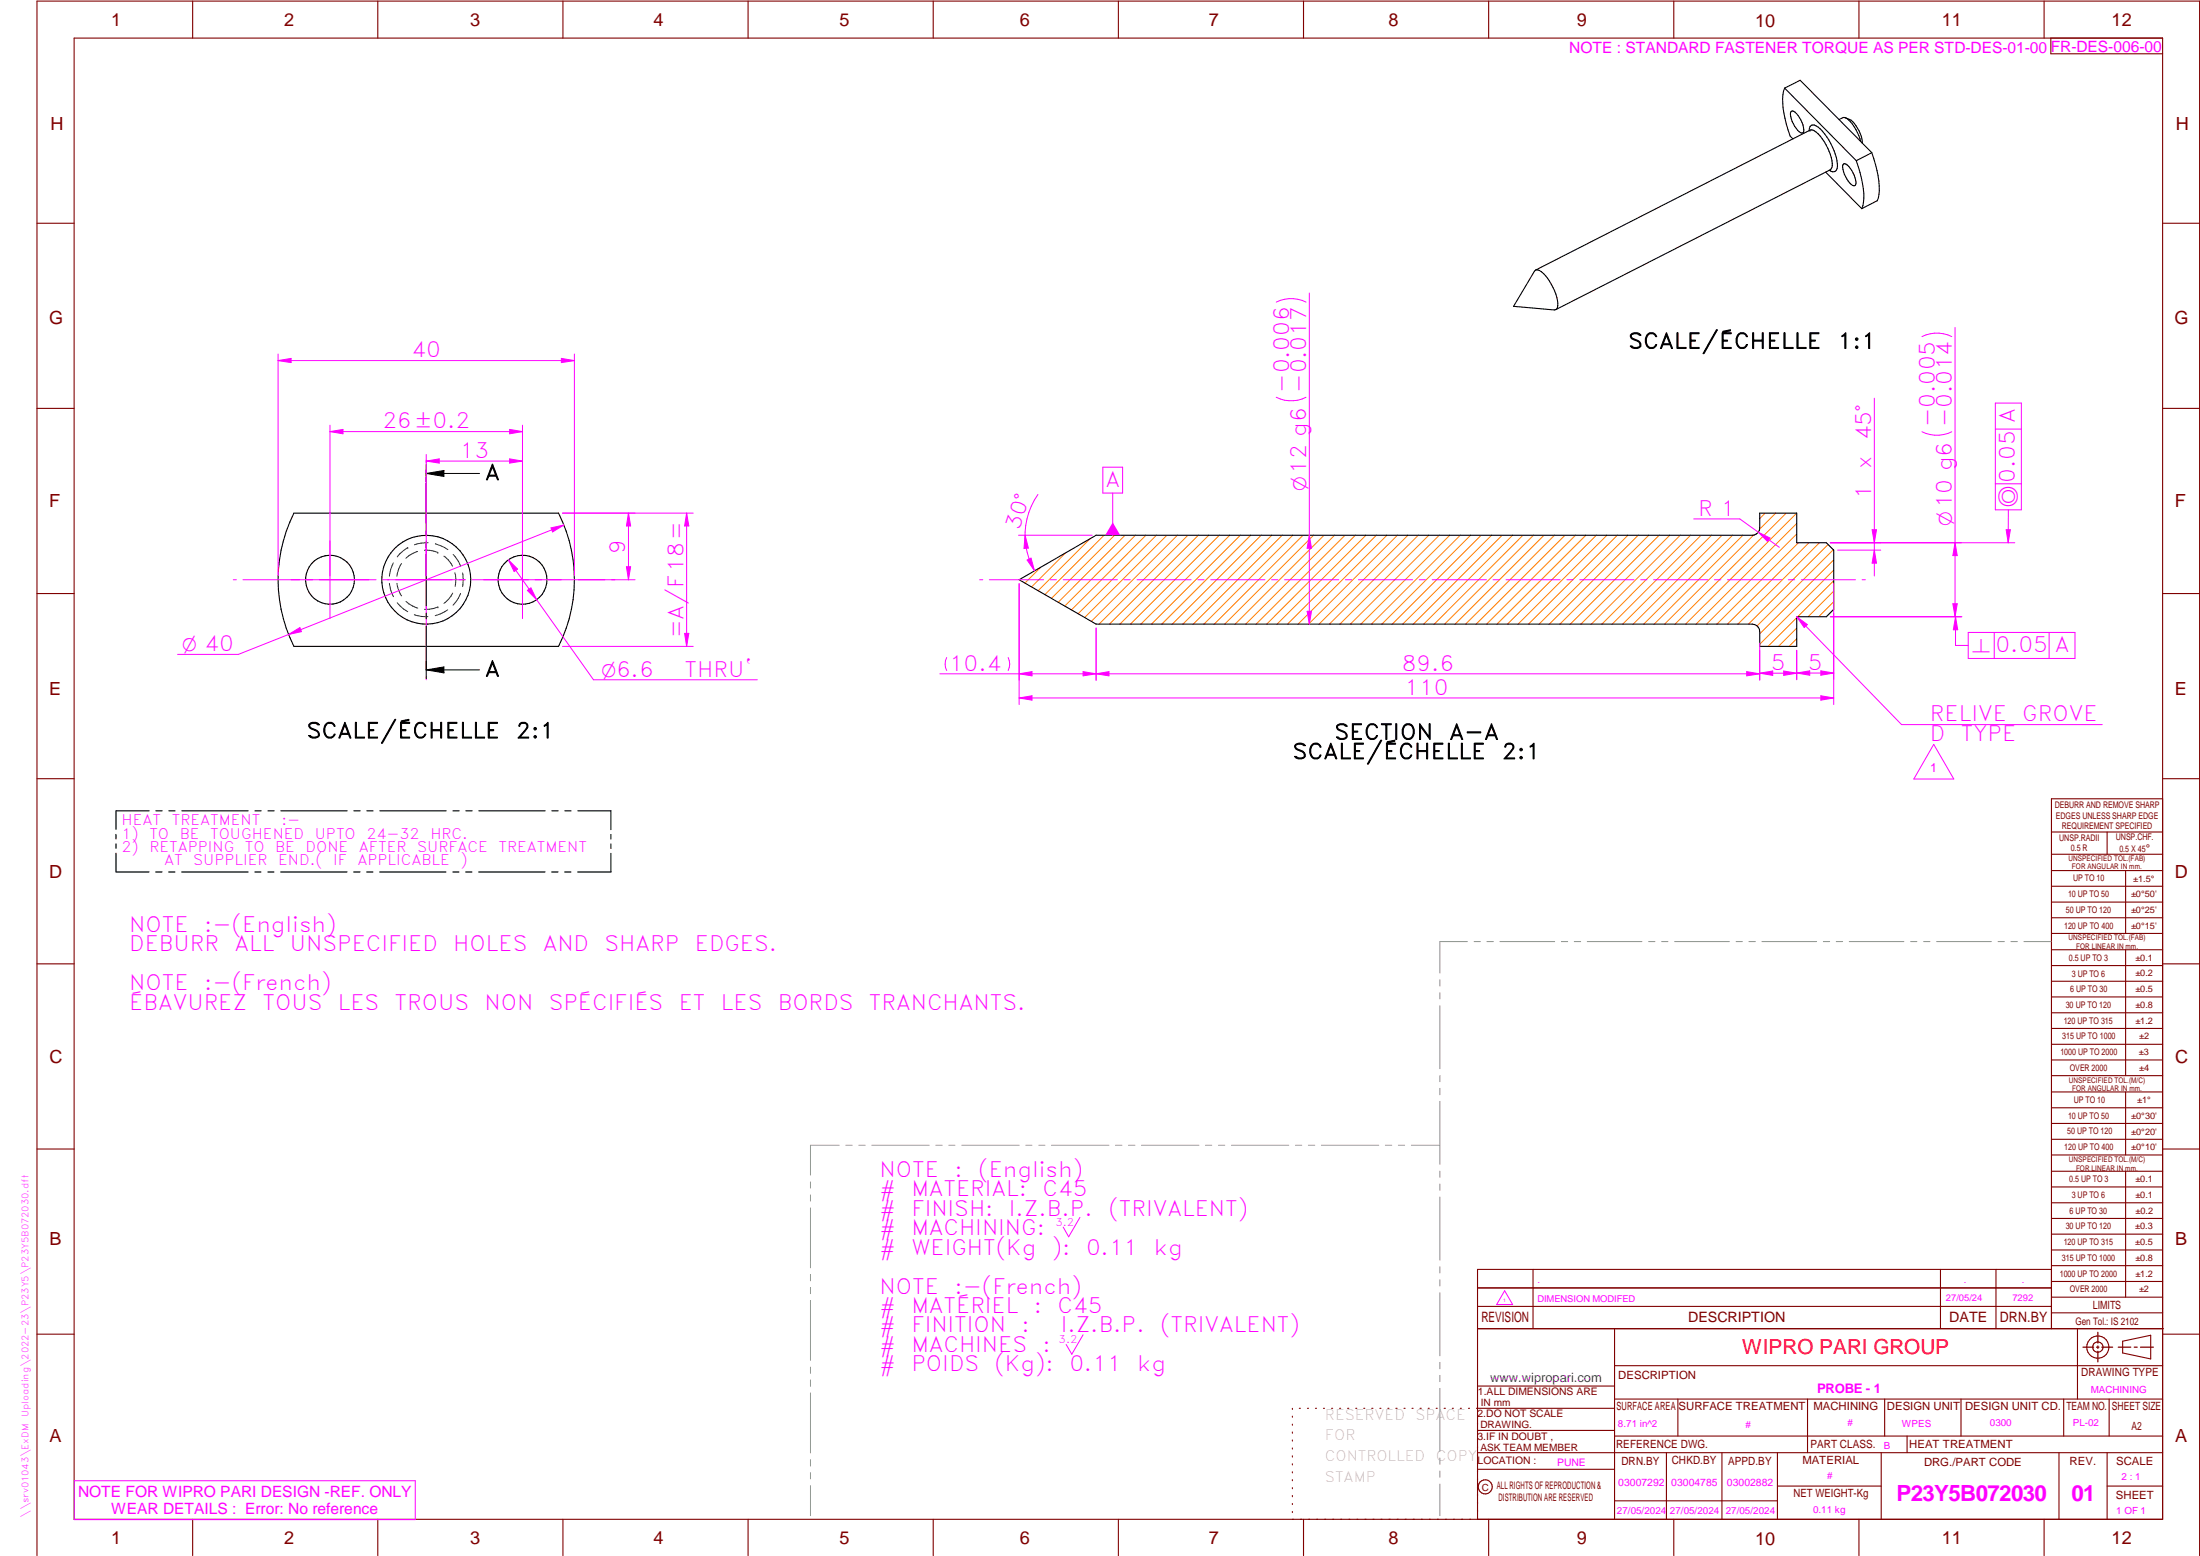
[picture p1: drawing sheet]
<svg xmlns="http://www.w3.org/2000/svg" width="594mm" height="420mm" viewBox="0 0 594 420" stroke-linecap="round" stroke-linejoin="round" font-family="sans-serif">
<g fill="none" stroke="#800000" stroke-width=".3">
<path d="M20 10.3h564v400h-564zM52 .3v10M102 .3v10M152 .3v10M202 .3v10M252 .3v10M302 .3v10M352 .3v10M402 .3v10M452 .3v10M502 .3v10M552 .3v10"/>
<path d="M553.8 10.3v4.2h30.2M10 60.3h10M584 60.3h10M10 110.3h10M584 110.3h10M10 160.3h10M584 160.3h10M10 210.3h10M584 215.7h-30v143.1M584 210.3h10M554 224.7h30M554 230.7h30"/>
<path d="M554 235.1h30M554 239.3h30M569 224.7v6M574 235.1v17M554 243.6h30M554 247.8h30M554 252.1h30M554 256.5h30M574 256.5v33.9M10 260.3h10M554 260.7h30M554 265h30"/>
<path d="M554 269.2h30M554 273.5h30M554 277.7h30M584 260.3h10M554 282h30M554 286.2h30M554 290.4h30M554 294.9h30M554 299.1h30M574 294.9v17M10 310.3h10M554 303.4h30"/>
<path d="M554 307.6h30M554 311.9h30M554 316.3h30M574 316.3v34M584 310.3h10M554 320.5h30M554 324.8h30M554 329h30M554 333.2h30M554 337.5h30M399 358.8h185.2M399 352.8h155"/>
<path d="M399 347.8h155M414 342.8v16M436 358.8v51.5M524 342.8v16M539 342.8v16M554 341.8h30M554 346h30M554 350.3h30M554 354.5h30M554 342.8h-155v67.5M561 358.8v19M10 360.3h10"/>
<path d="M399 374.3h37M436 377.8h148M453.1 377.8v10M488.1 377.8v14.5M508.9 377.8v10M529.5 377.8v10M557.3 377.8v10M569.5 377.8v10M573.2 362.2l7.6-1.6v6.3l-7.6-1.6zM584 368.8h-148M584 360.3h10M349 380.3v.3"/>
<path d="M349 382.4v.3M349 384.6v.3M349 386.7v.3M349 388.8v.3M349 391v.3M349 393.1v.3M349 395.3v.3M349 397.4v.3M349 399.5v.3M350.9 380.3h.2M353.1 380.3h.2M355.2 380.3h.3"/>
<path d="M357.4 380.3h.3M359.6 380.3h.3M361.7 380.3h.3M363.9 380.3h.3M366.1 380.3h.3M368.3 380.3h.2M370.4 380.3h.3M372.6 380.3h.3M374.8 380.3h.3M376.9 380.3h.4M379.1 380.3h.3M381.3 380.3h.3"/>
<path d="M383.4 380.3h.4M385.6 380.3h.3M387.8 380.3h.3M390 380.3h.3M392.2 380.3h.3M394.3 380.3h.3M396.5 380.3h.3M398.7 380.3h37.3M399 396.7h37M399 392.3h185M399 386.2h37M436 387.8h148"/>
<path d="M450 392.3v18M465 392.3v18M480 392.3v18M508 392.3v18M515 387.8v4.5M556 392.3v18M569 392.3v18M52 410.3v9.7M102 410.3v9.7M152 410.3v9.7M202 410.3v9.7M252 410.3v9.7"/>
<path d="M302 410.3v9.7M349 401.7v.3M349 403.8v.4M349 406v.3M349 408.1v.3M352 410.3v9.7M402 410.3v9.7M436 405.3h44M452 410.3v9.7M480 401.3h28M502 410.3v9.7M552 410.3v9.7"/>
<path d="M569 401.3h15M10 420v-419.7h584v419.7"/>
<circle cx="566.5" cy="363.7" r="1.39"/>
<circle cx="566.5" cy="363.8" r="3"/>
<circle cx="401.1" cy="401.5" r="1.9"/>
</g>
<g fill="none" stroke="#f0f" stroke-width=".27">
<path d="M115.1 124.2v.9M115.1 126.9v14.5M151.9 138.6h35.3M185.4 138.6l.6 3.4h-1.1zM63 156.5h.8M65.6 156.5h36M89.1 146v21M103.3 156.5h22.3M115.1 146v34.9M115.1 143.2v1.7M127.4 156.5h36M141.1 146v21"/>
<path d="M165.1 156.5h.9M264.5 156.5h.9M267.2 156.5h14.6M283.6 156.5h1.7M287.1 156.5h14.6M303.5 156.5h1.7M307 156.5h14.6M323.5 156.5h1.7M326.9 156.5h14.7M343.4 156.5h1.7M346.9 156.5h14.6M363.3 156.5h1.7"/>
<path d="M366.8 156.5h14.7M383.2 156.5h1.7M386.8 156.5h14.6M403.2 156.5h1.7M406.7 156.5h14.6M423.1 156.5h1.7M426.6 156.5h14.6M443.1 156.5h1.6M446.5 156.5h14.7M463 156.5h1.7M466.5 156.5h14.6M482.9 156.5h1.7"/>
<path d="M486.4 156.5h14.7M502.8 156.5h.9M151.9 174.5h35.3M115.1 182.7v.9M291.6 328.7l-3 5.3-1.5-2.7M292.5 360.4l-3.1 5.3-1.5-2.6M20.1 399.8h92v10.5h-92z"/>
</g>
<g fill="none" stroke="#949494" stroke-width=".27">
<path d="M396.2 254.3h-7.4v8.5M398.1 254.3h1.6M401.5 254.3h1.8M405 254.3h14.8M421.6 254.3h1.7M425.1 254.3h1.7M428.6 254.3h14.8M445.2 254.3h1.7M448.7 254.3h1.7M452.2 254.3h14.8M468.8 254.3h1.7M472.3 254.3h1.7"/>
<path d="M475.8 254.3h14.8M492.4 254.3h1.7M495.8 254.3h1.8M499.4 254.3h14.7M516 254.3h1.6M519.4 254.3h1.8M522.9 254.3h14.8M539.5 254.3h1.7M543 254.3h1.7M546.5 254.3h7.4M388.8 264.5v1.8M388.8 268.1v1.6"/>
<path d="M388.8 271.6v17M388.8 290.4v1.7M388.8 293.9v1.7M388.8 297.4v17M218.9 319.2v1.6M226.6 309.2h-7.7v8.1M228.4 309.2h1.7M231.9 309.2h1.7M235.4 309.2h15.5M252.7 309.2h1.7M256.2 309.2h1.7M259.7 309.2h15.5"/>
<path d="M277 309.2h1.7M280.5 309.2h1.7M284 309.2h15.5M301.2 309.2h1.8M304.8 309.2h1.7M308.3 309.2h15.5M325.5 309.2h1.7M329.1 309.2h1.6M332.6 309.2h15.4M349.8 309.2h1.7M353.3 309.2h1.7M356.8 309.2h15.5"/>
<path d="M374.1 309.2h1.7M377.6 309.2h1.7M381.1 309.2h7.7M388.8 316.2v1.7M388.8 319.7v1.7M218.9 322.6v1.8M218.9 326.1v16.2M388.8 323.2v17.1M218.9 344.1v1.8M218.9 347.6v1.7M218.9 351.2v16.1M388.8 342.1v1.6"/>
<path d="M388.8 345.6v1.7M388.8 349v17.1M218.9 369.1v1.7M218.9 372.6v1.8M218.9 376.1v16.2M388.8 367.9v1.7M388.8 371.4v1.7M388.8 374.9v17M218.9 394.1v1.8M218.9 397.6v1.7M388.8 393.7v1.7M388.8 397.2v1.7"/>
<path d="M218.9 401.2v8.1M388.8 400.7v8.6"/>
</g>
<path d="M566.5 359.7v3M562.5 363.8h2.9M566.1 363.8h.7M566.5 363.4v.7M566.5 364.9v2.8M567.6 363.8h2.9M572 363.8h3.4M576.3 363.8h.8M578 363.8h3.5" fill="none" stroke="#800000" stroke-width=".34"/>
<g fill="none" stroke="#008000" stroke-width=".27">
<path d="M105.1 157.5l.3 1.6 .8 2M106.2 152l-.8 2-.3 1.6M107.2 157.5a7.6 7.6 0 0 0 1.3 3.4M108.4 152.2a7.7 7.7 0 0 0-1.2 3.4M110.1 147.9h.1M110.1 147.9l-2.1 1.6-.7 .9M112.8 148.9a7.6 7.6 0 0 0-3.2 1.8M114.6 148.6a7.1 7.1 0 0 1 3.6 .6M115.6 146.6h-1.8l-1.9 .5M117.6 146.9l1.3 .4 2 1.1M118.2 149.2h.1M119.9 150.2a7.3 7.3 0 0 1 2.3 2.7"/>
<path d="M122.4 149.7l1.4 1.9 .6 1.3M122.8 154.7a7.2 7.2 0 0 1 .1 3.6M124.9 154.7l.2 1.8-.2 1.9M107.3 162.8l1.7 1.7 1.1 .7M109.6 162.4a8.3 8.3 0 0 0 3.2 1.8M111.9 166l1.9 .5h1.8M118.2 163.9a7.1 7.1 0 0 1-3.5 .6M118.3 163.9h.1M120.9 164.7l-2 1.1-1.4 .4M122.3 160.1a7.6 7.6 0 0 1-2.4 2.8M124.4 160.3a8.5 8.5 0 0 1-2.1 3.1"/>
</g>
<g fill="none" stroke="#000" stroke-width=".3">
<path d="M79.4 138.6h71.4a40 40 0 0 1 0 35.9h-71.4a40 40 0 0 1 0-35.9zM275.2 156.5l20.8-12h177.2a2.03 2.03 0 0 0 2-2v-3.9h10v8h8l2 1.9v16l-2 2h-8v8h-10v-3.9a2.03 2.03 0 0 0-2-2.1h-177.2z"/>
<circle cx="89.1" cy="156.5" r="6.6"/>
<circle cx="115.1" cy="156.5" r="12"/>
<circle cx="141.1" cy="156.5" r="6.6"/>
</g>
<path d="M115.1 125.4v4.9M115.1 130.5v13.9M115.1 127.8h14.4M115.1 127.8l4.8-.8v1.7zM115.1 146.2v1.7M115.1 149.7v14M115.1 165.5v1.7M115.1 169v14.3M115.1 180.9l4.8-.8v1.6zM115.1 180.9h14.4" fill="none" stroke="#000" stroke-width=".27"/>
<path d="M115.1 127.8l4.8-.8v1.7zM115.1 180.9l4.8-.8v1.6z" fill="#000"/>
<g fill="none" stroke="#ff8000" stroke-width=".27">
<path d="M476.7 138.6l-1.5 1.4M479.5 138.6l-4.4 4.3M482.3 138.6l-30 29.9M485.2 138.6l-30 29.9M281 153.2l-4.2 4.2M287.7 149.3l-9.2 9.2M294.4 145.4l-14.1 14.1M298.1 144.5l-16 16.1M301 144.5l-17.1 17.1M303.8 144.5l-18.1 18.1M306.6 144.5l-19.1 19.2M309.4 144.5l-20.1 20.2"/>
<path d="M312.3 144.5l-21.2 21.2M315.1 144.5l-22.2 22.3M318 144.5l-23.3 23.3M320.8 144.5l-24 24M323.6 144.5l-24 24M326.4 144.5l-24 24M329.3 144.5l-24 24M332.1 144.5l-24 24M334.9 144.5l-24 24M337.7 144.5l-24 24M340.6 144.5l-24 24M343.4 144.5l-24 24"/>
<path d="M346.2 144.5l-24 24M349.1 144.5l-24 24M351.9 144.5l-24 24M354.7 144.5l-24 24M357.5 144.5l-24 24M360.4 144.5l-24 24M363.2 144.5l-24 24M366 144.5l-24 24M368.8 144.5l-24 24M371.7 144.5l-24 24M374.5 144.5l-24 24M377.4 144.5l-24.1 24"/>
<path d="M380.2 144.5l-24 24M383 144.5l-24 24M385.8 144.5l-24 24M388.7 144.5l-24 24M391.5 144.5l-24 24M394.3 144.5l-24 24M397.1 144.5l-23.9 24M400 144.5l-24 24M402.8 144.5l-24 24M405.6 144.5l-24 24M408.5 144.5l-24 24M411.3 144.5l-24 24"/>
<path d="M414.1 144.5l-24 24M416.9 144.5l-24 24M419.8 144.5l-24 24M422.6 144.5l-24 24M425.4 144.5l-24 24M428.2 144.5l-24 24M431.1 144.5l-24 24M433.9 144.5l-24 24M436.7 144.5l-24 24M439.6 144.5l-24 24M442.4 144.5l-24 24M445.2 144.5l-24 24"/>
<path d="M448 144.5l-24 24M450.9 144.5l-24 24M453.7 144.5l-24 24M456.5 144.5l-23.9 24M459.4 144.5l-24.1 24M462.2 144.5l-24 24M465 144.5l-24 24M467.9 144.5l-24 24M470.7 144.5l-24 24M473.5 144.5l-24 24M485.2 141.4l-27.2 27.1M485.2 144.2l-24.4 24.3"/>
<path d="M485.6 146.6l-22 21.9M488.5 146.6l-22 21.9M491.3 146.6l-22 21.9M493.6 147l-21.5 21.5M495.1 148.4l-20.6 20.6M495.2 151.2l-20 20M495.2 154l-20 20M495.2 156.8l-9.8 9.7M495.2 159.6l-6.9 6.9M485.2 166.8l-7.8 7.7M485.2 169.6l-4.9 4.9M485.2 172.5l-2.1 2"/>
<path d="M495.2 162.5l-4.1 4"/>
</g>
<path d="M185.4 138.6l.6 3.4h-1.1z" fill="#f0f"/>
<path d="M184.9 171h1.1l-.6 3.5z" fill="none" stroke="#f0f" stroke-width=".27"/>
<path d="M184.9 171h1.1l-.6 3.5z" fill="#f0f"/>
<path d="M89.1 116.5l3.5-.5v1.1zM89.1 114.8v40.7M141.1 114.8v40.7M185.4 138.6v35.9" fill="none" stroke="#f0f" stroke-width=".27"/>
<path d="M89.1 116.5l3.5-.5v1.1z" fill="#f0f"/>
<path d="M137.6 116l3.5 .5-3.5 .6z" fill="none" stroke="#f0f" stroke-width=".27"/>
<path d="M137.6 116l3.5 .5-3.5 .6z" fill="#f0f"/>
<path d="M89.1 116.5h52M115.1 122.7v32.8M115.1 124.5l3.5-.6v1.2zM141.1 122.7v32.8" fill="none" stroke="#f0f" stroke-width=".27"/>
<path d="M115.1 124.5l3.5-.6v1.2z" fill="#f0f"/>
<path d="M137.6 123.9l3.5 .6-3.5 .6z" fill="none" stroke="#f0f" stroke-width=".27"/>
<path d="M137.6 123.9l3.5 .6-3.5 .6z" fill="#f0f"/>
<path d="M115.1 124.5h26M137.3 151.2l23 32.4h44.2M137.3 151.2l2.5 2.5-1 .6z" fill="none" stroke="#f0f" stroke-width=".27"/>
<path d="M137.3 151.2l2.5 2.5-1 .6z" fill="#f0f"/>
<path d="M142.4 159.4l1-.7 1.5 3.2z" fill="none" stroke="#f0f" stroke-width=".27"/>
<path d="M142.4 159.4l1-.6 1.5 3.1z" fill="#f0f"/>
<path d="M151.9 138.6h19.6M169.7 138.6l.6 3.4h-1.1zM156.2 156.5h15.3" fill="none" stroke="#f0f" stroke-width=".27"/>
<path d="M169.7 138.6l.6 3.4h-1.1z" fill="#f0f"/>
<path d="M169.2 153h1.1l-.6 3.5z" fill="none" stroke="#f0f" stroke-width=".27"/>
<path d="M169.2 153h1.1l-.6 3.5z" fill="#f0f"/>
<path d="M169.7 138.6v17.9M494.2 146.6h13.7M496.2 148.5h11.7M505.5 143h1.2l-.6 3.6z" fill="none" stroke="#f0f" stroke-width=".27"/>
<path d="M505.5 143h1.2l-.6 3.6z" fill="#f0f"/>
<path d="M506.1 148.5l.6 3.6h-1.2z" fill="none" stroke="#f0f" stroke-width=".27"/>
<path d="M506.1 148.5l.6 3.6h-1.2z" fill="#f0f"/>
<path d="M527 90.9a9 9 0 0 0-8 0M506.1 107.5v48M527 116.6a9 9 0 0 1-8 0M494.2 146.6h35.5M527.9 146.6l.6 3.4h-1.2zM494.2 166.5h35.5" fill="none" stroke="#f0f" stroke-width=".27"/>
<path d="M527.9 146.6l.6 3.4h-1.2z" fill="#f0f"/>
<path d="M527.3 163h1.2l-.6 3.5z" fill="none" stroke="#f0f" stroke-width=".27"/>
<path d="M527.3 163h1.2l-.6 3.5z" fill="#f0f"/>
<path d="M527.9 88.4v78.1M457.4 140.1h12.4l10.7 7.7M474.8 143.7l3.2 1.6-.7 .9z" fill="none" stroke="#f0f" stroke-width=".27"/>
<path d="M474.8 143.7l3.2 1.6-.7 .9z" fill="#f0f"/>
<path d="M275.2 157.6v32.6M495.2 157.6v32.6M275.2 188.5l3.5-.6v1.2z" fill="none" stroke="#f0f" stroke-width=".27"/>
<path d="M275.2 188.5l3.5-.6v1.2z" fill="#f0f"/>
<path d="M491.7 187.9l3.5 .6-3.5 .6z" fill="none" stroke="#f0f" stroke-width=".27"/>
<path d="M491.7 187.9l3.5 .6-3.5 .6z" fill="#f0f"/>
<path d="M485.2 175.6v7.9M495.2 165.6v17.9M275.2 188.5h220M485.2 181.7l3.5-.6v1.2z" fill="none" stroke="#f0f" stroke-width=".27"/>
<path d="M485.2 181.7l3.5-.6v1.2z" fill="#f0f"/>
<path d="M491.7 181.1l3.5 .6-3.5 .6z" fill="none" stroke="#f0f" stroke-width=".27"/>
<path d="M491.7 181.1l3.5 .6-3.5 .6z" fill="#f0f"/>
<path d="M475.2 175.6v8M485.2 175.6v8M475.2 181.8l3.5-.6v1.2zM485.2 181.7h10" fill="none" stroke="#f0f" stroke-width=".27"/>
<path d="M475.2 181.8l3.5-.6v1.2z" fill="#f0f"/>
<path d="M481.7 181.2l3.5 .6-3.5 .6z" fill="none" stroke="#f0f" stroke-width=".27"/>
<path d="M481.7 181.2l3.5 .6-3.5 .6z" fill="#f0f"/>
<path d="M296 169.6v14.1M475.2 173.6v10.1M296 181.9l3.5-.5v1.1zM475.2 181.8h10" fill="none" stroke="#f0f" stroke-width=".27"/>
<path d="M296 181.9l3.5-.5v1.1z" fill="#f0f"/>
<path d="M471.7 181.4l3.5 .5-3.5 .6z" fill="none" stroke="#f0f" stroke-width=".27"/>
<path d="M471.7 181.4l3.5 .5-3.5 .6z" fill="#f0f"/>
<path d="M275.2 157.6v26.1M255.6 177.5a3.9 3.9 0 0 0 0 3.6M272.2 177.5a3.9 3.9 0 0 1 0 3.6M296 169.6v14.1M292.5 181.4l3.5 .5-3.5 .6zM296 181.9h179.2" fill="none" stroke="#f0f" stroke-width=".27"/>
<path d="M292.5 181.4l3.5 .5-3.5 .6z" fill="#f0f"/>
<path d="M275.2 181.9l3.5-.5v1.1z" fill="none" stroke="#f0f" stroke-width=".27"/>
<path d="M275.2 181.9l3.5-.5v1.1z" fill="#f0f"/>
<path d="M148.8 142.5l3.5-.7-3.1 1.8zM152.3 141.8l-87.9 34.9h-16.4M253.8 181.9h42.2" fill="none" stroke="#f0f" stroke-width=".27"/>
<g fill="none" stroke="#000" stroke-width=".3">
<path d="M481.9 23.8l19.4 19.6M481.9 23.8l4.2-2.1 19.4 19.5M481.9 23.8a16.8 16.8 0 0 0 .5 9.7l1 3.2 .8 .8M483.8 30a2.47 2.47 0 0 1 2.1 1.8l1.1 2.6a1.1 1.1 0 0 1-.5 1.5 6.4 6.4 0 0 1-2.9-5.7zM488.5 35.3a1.2 1.2 0 0 1 .5-1.4 1.2 1.2 0 0 1 1.4 .1 15 15 0 0 1 5.7 11.5 1.23 1.23 0 0 1-.9 .9 1.23 1.23 0 0 1-1.3-.4M488.8 35.1a3.1 3.1 0 0 1 2.8 1.7 14.2 14.2 0 0 1 3.2 7.9l-.6 1.1M488.8 35.1l-74.2 37.8M488.8 35.1h.1M498.3 31.8a10.9 10.9 0 0 1 4.1 6.4M498.3 31.8h-.7l-1 .5M498.3 31.8a6.8 6.8 0 0 1 4.3 5l.3 1.9M493 46.5l9.7 9.8"/>
<path d="M494.2 45.8l-74.1 37.8M494.2 45.8h.1M494.3 45.8h.1M497.9 44.2a2.69 2.69 0 0 1 2.1 1.8l.7 1.3 .4 1.3a1.04 1.04 0 0 1-.5 1.6 5.9 5.9 0 0 1-2.9-4.4 1.34 1.34 0 0 1 .2-1.6zM501.3 43.4a24.9 24.9 0 0 1 1.7 12.1l-.3 .8M505.5 41.2l-4.2 2.2M505.5 41.2a24.9 24.9 0 0 1 1.7 12.2l-.3 .8-4.2 2.1M414.6 73a2.61 2.61 0 0 1 2.8 1.5 12.7 12.7 0 0 1 3.2 8.5l-.2 .4-.7 .3-11-1z"/>
</g>
<path d="M148.8 142.5l3.5-.7-3.1 1.8z" fill="#f0f"/>
<path d="M77.9 171.3l3.1-1.8 .4 1.1z" fill="none" stroke="#f0f" stroke-width=".27"/>
<path d="M77.9 171.3l3.1-1.8 .4 1.1z" fill="#f0f"/>
<path d="M75.1 95.6v59.9M75.1 97.4l3.5-.6v1.1zM155.1 95.6v59.9" fill="none" stroke="#f0f" stroke-width=".27"/>
<path d="M75.1 97.4l3.5-.6v1.1z" fill="#f0f"/>
<path d="M151.6 96.8l3.5 .6-3.5 .5z" fill="none" stroke="#f0f" stroke-width=".27"/>
<path d="M151.6 96.8l3.5 .6-3.5 .5z" fill="#f0f"/>
<path d="M75.1 97.4h80M352.7 81.6a9 9 0 0 0-8.1 0M352.7 107.3a9 9 0 0 1-8.1 0M353 165.1h1.2l-.6 3.4z" fill="none" stroke="#f0f" stroke-width=".27"/>
<path d="M353 165.1h1.2l-.6 3.4z" fill="#f0f"/>
<path d="M353.6 144.5l.6 3.5h-1.2z" fill="none" stroke="#f0f" stroke-width=".27"/>
<path d="M353.6 144.5l.6 3.5h-1.2z" fill="#f0f"/>
<path d="M353.6 79.1v89.4M275 144.5h19.9M276.8 144.5l.9 3.5-1.2 .1z" fill="none" stroke="#f0f" stroke-width=".27"/>
<path d="M276.8 144.5l.9 3.5-1.2 .1z" fill="#f0f"/>
<path d="M277.4 151.2l1-.5 1 3.4z" fill="none" stroke="#f0f" stroke-width=".27"/>
<path d="M277.4 151.2l1-.5 1 3.4z" fill="#f0f"/>
<path d="M280.3 133.5a19.2 19.2 0 0 0-.9 20.6M485.2 166.5l28.3 29.2" fill="none" stroke="#f0f" stroke-width=".27"/>
<path d="M485.2 166.5l2.9 2.2-.9 .8z" fill="#f0f"/>
<path d="M300.5 133.1v11.4M485.2 166.5l2.9 2.2-.9 .8zM513.5 195.7h54.2" fill="none" stroke="#f0f" stroke-width=".27"/>
<path d="M300.5 141.1l2 3.4h-4.1z" fill="#f0f"/>
<path d="M297.8 126.2h5.3v6.9h-5.3zM542.3 137.7v8.9" fill="none" stroke="#f0f" stroke-width=".27"/>
<path d="M541.7 143h1.2l-.6 3.6z" fill="#f0f"/>
<path d="M538.8 115.9h7M538.8 108.8h7v28.9h-7zM538.8 130.6h7M494.2 146.6h49.9M541.7 143h1.2l-.6 3.6zM528.1 166.5v7.8" fill="none" stroke="#f0f" stroke-width=".27"/>
<path d="M528.1 166.5l.6 3.6h-1.2z" fill="#f0f"/>
<path d="M494.2 166.5h35.6M528.1 174.3h3.4M528.1 166.5l.6 3.6h-1.2zM531.5 170.8h28.8v7h-28.8zM538.5 170.8v7M553.3 170.8v7M522.2 201l5.4 9.4h-10.8zM406.3 348.5l2.2 3.8h-4.4z" fill="none" stroke="#f0f" stroke-width=".27"/>
<g fill="none" stroke="#000" stroke-width=".3">
<path d="M40.3 218.9h-9v5.1M42.1 218.9h1.7M45.6 218.9h1.7M49.1 218.9h17.9M68.8 218.9h1.7M72.3 218.9h1.7M75.8 218.9h18M95.5 218.9h1.8M99.1 218.9h1.6M102.6 218.9h17.9M122.3 218.9h1.7M125.8 218.9h1.7"/>
<path d="M129.3 218.9h17.9M149 218.9h1.7M152.5 218.9h1.7M156 218.9h9v5.1M31.3 225.3v1.2M31.3 227.8v1.3M31.3 230.4v5.1h9M42 235.5h1.8M45.5 235.5h1.7M49.1 235.5h17.9M68.8 235.5h1.7M72.3 235.5h1.7"/>
<path d="M75.8 235.5h17.9M95.5 235.5h1.7M99 235.5h1.7M102.5 235.5h17.9M122.3 235.5h1.6M125.7 235.5h1.8M129.2 235.5h18M149 235.5h1.7M152.5 235.5h1.7M165 230.4v5.1h-9M165 225.3v1.3M165 227.9v1.2"/>
</g>
<g font-size="6" fill="#f0f">
<text x="512.1" y="405.2">P23Y5B072030</text>
<text x="559.4" y="405.2">01</text>
</g>
<g font-size="5.7">
<text x="439.7" y="94.1">SCALE/ÉCHELLE</text>
<text x="496.2" y="94.1">1:1</text>
<text x="131" y="129.6">A</text>
<text x="131" y="182.6">A</text>
<text x="82.8" y="199.3">SCALE/ÉCHELLE</text>
<text x="139.3" y="199.3">2:1</text>
<text x="360.3" y="199.7">SECTION</text>
<text x="391.4" y="199.7">A-A</text>
<text x="349" y="204.9">SCALE/ÉCHELLE</text>
<text x="405.6" y="204.9">2:1</text>
</g>
<g font-size="5.7" fill="#f0f">
<text x="111.2" y="96.5">40</text>
<text x="348.1" y="106" transform="rotate(-90 348.1 106)">-0.006</text>
<text x="352.7" y="106" transform="rotate(-90 352.7 106)">-0.017</text>
<text x="103.2" y="115.7">26±0.2</text>
<text x="505.2" y="118.9" transform="rotate(-90 505.2 118.9)">45°</text>
<text x="522.5" y="115.4" transform="rotate(-90 522.5 115.4)">-0.005</text>
<text x="527" y="115.4" transform="rotate(-90 527 115.4)">-0.014</text>
<text x="124.2" y="123.6">13</text>
<text x="298.5" y="131.4">A</text>
<text x="505.2" y="126.7" transform="rotate(-90 505.2 126.7)">x</text>
<text x="544.1" y="130.3" transform="rotate(-90 544.1 130.3)">0.05 A</text>
<text x="505.2" y="134.8" transform="rotate(-90 505.2 134.8)">1</text>
<text x="275.3" y="143.3" transform="rotate(-72 275.3 143.3)">30°</text>
<text x="458.6" y="139.3">R 1</text>
<text x="168.9" y="149.5" transform="rotate(-90 168.9 149.5)">9</text>
<text x="184.6" y="172.3" transform="rotate(-90 184.6 172.3)">=A/F18=</text>
<text x="538.9" y="176">0.05 A</text>
<text x="184.9" y="182.7">THRU`</text>
<text x="256.3" y="181.1">10.4</text>
<text x="378.5" y="181.1">89.6</text>
<text x="478.2" y="180.9">5</text>
<text x="488.2" y="180.8">5</text>
<text x="379.3" y="187.6">110</text>
<text x="521.2" y="194.8">RELIVE</text>
<text x="546.1" y="194.8">GROVE</text>
<text x="521.2" y="200.1">D</text>
<text x="529.5" y="200.1">TYPE</text>
<text x="34.9" y="251.7">NOTE</text>
<text x="55.1" y="251.7">:-(English)</text>
<text x="34.9" y="256.9">DEBURR</text>
<text x="63.4" y="256.9">ALL</text>
<text x="78.3" y="256.9">UNSPECIFIED</text>
<text x="122.4" y="256.9">HOLES</text>
<text x="146.6" y="256.9">AND</text>
<text x="163.2" y="256.9">SHARP</text>
<text x="187.6" y="256.9">EDGES.</text>
<text x="34.9" y="267.4">NOTE</text>
<text x="55.1" y="267.4">:-(French)</text>
<text x="34.9" y="272.7">ÉBAVUREZ</text>
<text x="70.9" y="272.7">TOUS</text>
<text x="91.2" y="272.7">LES</text>
<text x="106.5" y="272.7">TROUS</text>
<text x="130.8" y="272.7">NON</text>
<text x="148.2" y="272.7">SPÉCIFIÉS</text>
<text x="183.3" y="272.7">ET</text>
<text x="194.7" y="272.7">LES</text>
<text x="210" y="272.7">BORDS</text>
<text x="234.6" y="272.7">TRANCHANTS.</text>
<text x="237.5" y="317.8">NOTE</text>
<text x="257.7" y="317.8">:</text>
<text x="264.1" y="317.8">(English)</text>
<text x="237.5" y="323">#</text>
<text x="246.1" y="323">MATERIAL:</text>
<text x="281.5" y="323">C45</text>
<text x="237.5" y="328.3">#</text>
<text x="246.1" y="328.3">FINISH:</text>
<text x="272.4" y="328.3">I.Z.B.P.</text>
<text x="299.3" y="328.3">(TRIVALENT)</text>
<text x="237.5" y="333.5">#</text>
<text x="246.1" y="333.5">MACHINING:</text>
<text x="237.5" y="338.8">#</text>
<text x="246.1" y="338.8">WEIGHT(Kg</text>
<text x="284" y="338.8">):</text>
<text x="293.3" y="338.8">0.11</text>
<text x="311.6" y="338.8">kg</text>
<text x="237.5" y="349.3">NOTE</text>
<text x="257.7" y="349.3">:-(French)</text>
<text x="237.5" y="354.5">#</text>
<text x="237.5" y="359.8">#</text>
<text x="246.1" y="354.5">MATÉRIEL</text>
<text x="246.1" y="359.8">FINITION</text>
<text x="275.8" y="359.8">:</text>
<text x="279.2" y="354.5">:</text>
<text x="285.6" y="354.5">C45</text>
<text x="286.4" y="359.8">I.Z.B.P.</text>
<text x="313.3" y="359.8">(TRIVALENT)</text>
<text x="237.5" y="365">#</text>
<text x="246.1" y="365">MACHINES</text>
<text x="281.5" y="365">:</text>
<text x="237.5" y="370.3">#</text>
<text x="246.1" y="370.3">POIDS</text>
<text x="268.5" y="370.3">(Kg):</text>
<text x="288.8" y="370.3">0.11</text>
<text x="307.1" y="370.3">kg</text>
</g>
<text font-size="5.6" fill="#f00" x="470.5" y="365.5">WIPRO PARI GROUP</text>
<g font-size="5.4" fill="#f0f">
<text x="352.7" y="132.7" transform="rotate(-90 352.7 132.7)">O12 g6</text>
<text x="544.1" y="137" transform="rotate(-90 544.1 137)">a</text>
<text x="527" y="142" transform="rotate(-90 527 142)">O10 g6</text>
<text x="49.2" y="175.8">O 40</text>
<text x="532.6" y="176">n</text>
<text x="162.4" y="182.7">O6.6</text>
</g>
<g font-size="4.9" fill="#800000">
<text x="30" y="6.9">1</text>
<text x="76.7" y="6.9">2</text>
<text x="127" y="6.9">3</text>
<text x="176.5" y="6.9">4</text>
<text x="226.7" y="6.9">5</text>
<text x="275.4" y="6.9">6</text>
<text x="326.4" y="6.9">7</text>
<text x="375" y="6.9">8</text>
<text x="425.8" y="6.9">9</text>
<text x="473.9" y="7.3">10</text>
<text x="524.3" y="6.9">11</text>
<text x="570.2" y="6.9">12</text>
<text x="13.6" y="35.1">H</text>
<text x="587.6" y="35.1">H</text>
<text x="13.2" y="87.5">G</text>
<text x="587.2" y="87.5">G</text>
<text x="13.2" y="137">F</text>
<text x="587.2" y="137">F</text>
<text x="13.2" y="187.6">E</text>
<text x="587.2" y="187.6">E</text>
<text x="13.2" y="237">D</text>
<text x="587.2" y="237">D</text>
<text x="13.4" y="287.1">C</text>
<text x="587.4" y="287.1">C</text>
<text x="13.4" y="336.2">B</text>
<text x="587.4" y="336.2">B</text>
<text x="13.4" y="389.3">A</text>
<text x="587.4" y="389.3">A</text>
<text x="30" y="416.9">1</text>
<text x="76.7" y="416.9">2</text>
<text x="127" y="416.9">3</text>
<text x="176.5" y="416.9">4</text>
<text x="226.7" y="416.9">5</text>
<text x="275.4" y="416.9">6</text>
<text x="326.4" y="416.9">7</text>
<text x="375" y="416.9">8</text>
<text x="425.8" y="416.9">9</text>
<text x="473.9" y="417.3">10</text>
<text x="524.3" y="416.9">11</text>
<text x="570.2" y="416.9">12</text>
</g>
<g font-size="4.2" fill="#f0f">
<text x="423.7" y="14.3">NOTE : STANDARD FASTENER TORQUE AS PER STD-DES-01-00</text>
<text x="553.8" y="14">FR-DES-006-00</text>
<text x="21.1" y="404.3">NOTE FOR WIPRO PARI DESIGN -REF. ONLY</text>
<text x="30.1" y="408.8">WEAR DETAILS : Error: No reference</text>
</g>
<g font-size="3.9" fill="#f0f">
<text x="32.8" y="222.9">HEAT</text>
<text x="32.8" y="226.5">1)</text>
<text x="40.3" y="226.5">TO</text>
<text x="46.4" y="222.9">TREATMENT</text>
<text x="48.5" y="226.5">BE</text>
<text x="56.8" y="226.5">TOUGHENED</text>
<text x="76" y="222.9">:-</text>
<text x="85" y="226.5">UPTO</text>
<text x="98.9" y="226.5">24-32</text>
<text x="116.2" y="226.5">HRC.</text>
<text x="32.8" y="230.1">2)</text>
<text x="40.3" y="230.1">RETAPPING</text>
<text x="44.3" y="233.7">AT</text>
<text x="52.2" y="233.7">SUPPLIER</text>
<text x="66.1" y="230.1">TO</text>
<text x="74.3" y="230.1">BE</text>
<text x="75.1" y="233.7">END.(</text>
<text x="82.5" y="230.1">DONE</text>
<text x="90" y="233.7">IF</text>
<text x="96.5" y="233.7">APPLICABLE</text>
<text x="96.9" y="230.1">AFTER</text>
<text x="112.6" y="230.1">SURFACE</text>
<text x="124.3" y="233.7">)</text>
<text x="134.6" y="230.1">TREATMENT</text>
</g>
<g font-size="3.9" fill="#800000">
<text x="400" y="357.1">REVISION</text>
<text x="455.9" y="357.1">DESCRIPTION</text>
<text x="526.4" y="357.1">DATE</text>
<text x="540" y="357.1">DRN.BY</text>
</g>
<g font-size="3.9" fill="#c0c0c0">
<text x="357.8" y="383.3">RESERVED</text>
<text x="382.3" y="383.3">SPACE</text>
<text x="357.8" y="388.9">FOR</text>
<text x="357.8" y="394.5">CONTROLLED</text>
<text x="387.8" y="394.5">COPY</text>
<text x="357.8" y="400">STAMP</text>
</g>
<text font-size="3.6" fill="#f0f" x="490.7" y="376.1">PROBE - 1</text>
<text font-size="3.5" fill="#00f" x="402.4" y="373.3">www.wipropari.com</text>
<text font-size="3.4" fill="#f0f" x="521.2" y="208.4">1</text>
<g font-size="3.1" fill="#800000">
<text x="565.1" y="353.5">LIMITS</text>
<text x="562" y="371.7">DRAWING TYPE</text>
<text x="437" y="372.3">DESCRIPTION</text>
<text x="436.5" y="380.8">SURFACE AREA</text>
<text x="453.3" y="380.8">SURFACE TREATMENT</text>
<text x="489.7" y="380.8">MACHINING</text>
<text x="509.5" y="380.8">DESIGN UNIT</text>
<text x="530.6" y="380.8">DESIGN UNIT CD.</text>
<text x="558" y="380.6">TEAM NO.</text>
<text x="570.3" y="380.7">SHEET SIZE</text>
<text x="575.6" y="386.1">A2</text>
<text x="436.4" y="391.1">REFERENCE DWG.</text>
<text x="437.8" y="395.5">DRN.BY</text>
<text x="451.4" y="395.4">CHKD.BY</text>
<text x="466.6" y="395.5">APPD.BY</text>
<text x="486.7" y="395.4">MATERIAL</text>
<text x="488.9" y="390.9">PART CLASS.</text>
<text x="515.6" y="390.9">HEAT TREATMENT</text>
<text x="519.6" y="395.9">DRG./PART CODE</text>
<text x="558.9" y="395.5">REV.</text>
<text x="571.4" y="395.6">SCALE</text>
<text x="484.3" y="404.2">NET WEIGHT-Kg</text>
<text x="571.4" y="404.7">SHEET</text>
</g>
<text font-size="3" fill="#800000" x="579.5" y="230.1">°</text>
<g font-size="2.8" fill="#f0f">
<text x="285" y="330.9">3.2</text>
<text x="285.9" y="362.6">3.2</text>
<text x="420.5" y="396">PUNE</text>
<text x="437" y="401.2">03007292</text>
<text x="451.3" y="401.2">03004785</text>
<text x="466.3" y="401.2">03002882</text>
</g>
<g font-size="2.8" fill="#800000">
<text x="560.4" y="357.7">Gen Tol.: IS 2102</text>
<text x="399.1" y="376.6">1.ALL DIMENSIONS ARE</text>
<text x="399" y="382.7">2.DO NOT SCALE</text>
<text x="399" y="388.7">3.IF IN DOUBT ,</text>
<text x="399" y="395.4">LOCATION :</text>
<text x="404.2" y="402">ALL RIGHTS OF REPRODUCTION &amp;</text>
<text x="404.7" y="405.4">DISTRIBUTION ARE RESERVED</text>
</g>
<g font-size="2.7" fill="#f0f">
<text x="564.6" y="376.2">MACHINING</text>
<text x="436.9" y="385.4">8.71 in^2</text>
<text x="471.4" y="385.5">#</text>
<text x="498.9" y="385">#</text>
<text x="513.6" y="385.3">WPES</text>
<text x="537.3" y="385.1">0300</text>
<text x="559.7" y="385.1">PL-02</text>
<text x="508.7" y="391.2">B</text>
<text x="493.4" y="399.5">#</text>
<text x="572.8" y="399.7">2 : 1</text>
<text x="436.6" y="408.7">27/05/2024</text>
<text x="450.9" y="408.8">27/05/2024</text>
<text x="466" y="408.9">27/05/2024</text>
<text x="489.6" y="408.5">0.11 kg</text>
<text x="571.4" y="408.7">1 OF 1</text>
</g>
<g font-size="2.7" fill="#800000">
<text x="399.9" y="379.7">IN mm</text>
<text x="399.7" y="385.7">DRAWING.</text>
<text x="399.7" y="391.8">ASK TEAM MEMBER</text>
<text x="400.1" y="402.5">C</text>
</g>
<g font-size="2.5" fill="#800000">
<text x="554.9" y="218.3">DEBURR AND REMOVE SHARP</text>
<text x="555.2" y="221">EDGES UNLESS SHARP EDGE</text>
<text x="556.1" y="227.1">UNSP.RADII</text>
<text x="556.8" y="223.8">REQUIREMENT SPECIFIED</text>
<text x="571.4" y="226.9">UNSP.CHF.</text>
<text x="559.2" y="229.9">0.5 R</text>
<text x="572.3" y="230.1">0.5 X 45</text>
<text x="559.8" y="238">UP TO 10</text>
<text x="576.1" y="238.1">±1.5°</text>
<text x="558.5" y="242.2">10 UP TO 50</text>
<text x="575.5" y="242.3">±0°50'</text>
<text x="557.4" y="250.7">120 UP TO 400</text>
<text x="557.9" y="246.5">50 UP TO 120</text>
<text x="575.5" y="250.7">±0°15'</text>
<text x="575.5" y="246.5">±0°25'</text>
<text x="558.7" y="259.4">0.5 UP TO 3</text>
<text x="559.5" y="263.7">3 UP TO 6</text>
<text x="576.6" y="263.6">±0.2</text>
<text x="576.6" y="259.4">±0.1</text>
<text x="559" y="267.9">6 UP TO 30</text>
<text x="576.6" y="267.9">±0.5</text>
<text x="557.8" y="272.2">30 UP TO 120</text>
<text x="576.6" y="272.2">±0.8</text>
<text x="556.9" y="280.7">315 UP TO 1000</text>
<text x="557.3" y="276.4">120 UP TO 315</text>
<text x="576.6" y="276.4">±1.2</text>
<text x="577.7" y="280.7">±2</text>
<text x="556.4" y="284.9">1000 UP TO 2000</text>
<text x="577.6" y="284.9">±3</text>
<text x="558.9" y="289.2">OVER 2000</text>
<text x="577.7" y="289.3">±4</text>
<text x="560" y="297.9">UP TO 10</text>
<text x="577.1" y="297.9">±1°</text>
<text x="558.5" y="302.1">10 UP TO 50</text>
<text x="575.5" y="302.1">±0°30'</text>
<text x="557.4" y="310.6">120 UP TO 400</text>
<text x="558.2" y="306.3">50 UP TO 120</text>
<text x="575.5" y="310.6">±0°10'</text>
<text x="575.5" y="306.4">±0°20'</text>
<text x="558.8" y="319.2">0.5 UP TO 3</text>
<text x="559.4" y="323.4">3 UP TO 6</text>
<text x="576.6" y="319.2">±0.1</text>
<text x="576.6" y="323.5">±0.1</text>
<text x="558.9" y="327.7">6 UP TO 30</text>
<text x="576.7" y="327.7">±0.2</text>
<text x="557.8" y="332">30 UP TO 120</text>
<text x="576.6" y="332">±0.3</text>
<text x="556.8" y="340.5">315 UP TO 1000</text>
<text x="557.3" y="336.3">120 UP TO 315</text>
<text x="576.6" y="336.3">±0.5</text>
<text x="576.6" y="340.5">±0.8</text>
<text x="556.2" y="344.7">1000 UP TO 2000</text>
<text x="576.6" y="344.7">±1.2</text>
<text x="558.9" y="349">OVER 2000</text>
<text x="577.6" y="349">±2</text>
</g>
<g font-size="2.5" fill="#f0f">
<text x="415.2" y="346.4">.</text>
<text x="530.3" y="346.5">.</text>
<text x="545.9" y="346.4">.</text>
<text x="415.2" y="351.5">DIMENSION MODIFED</text>
<text x="525.5" y="351.3">27/05/24</text>
<text x="543.4" y="351.4">7292</text>
</g>
<g font-size="2.4" fill="#f0f">
<text x="7.7" y="382.7" transform="rotate(-90 7.7 382.7)">Uploading\2022-23\P23Y5\P23Y5B072030.dft</text>
<text x="7.7" y="409.8" transform="rotate(-90 7.7 409.8)">\\srv01043\ExDM</text>
</g>
<g font-size="2.1" fill="#800000">
<text x="558.5" y="232.4">UNSPECIFIED TOL.(FAB)</text>
<text x="559.5" y="234.7">FOR ANGULAR IN mm.</text>
<text x="558.6" y="253.9">UNSPECIFIED TOL.(FAB)</text>
<text x="560.7" y="256.3">FOR LINEAR IN mm.</text>
<text x="558.7" y="292.3">UNSPECIFIED TOL.(M/C)</text>
<text x="559.6" y="294.7">FOR ANGULAR IN mm.</text>
<text x="558.7" y="313.7">UNSPECIFIED TOL.(M/C)</text>
<text x="560.6" y="316.1">FOR LINEAR IN mm.</text>
</g>
<text font-size="1.3" fill="#f0f" x="405.9" y="351.5">1</text>
</svg>
